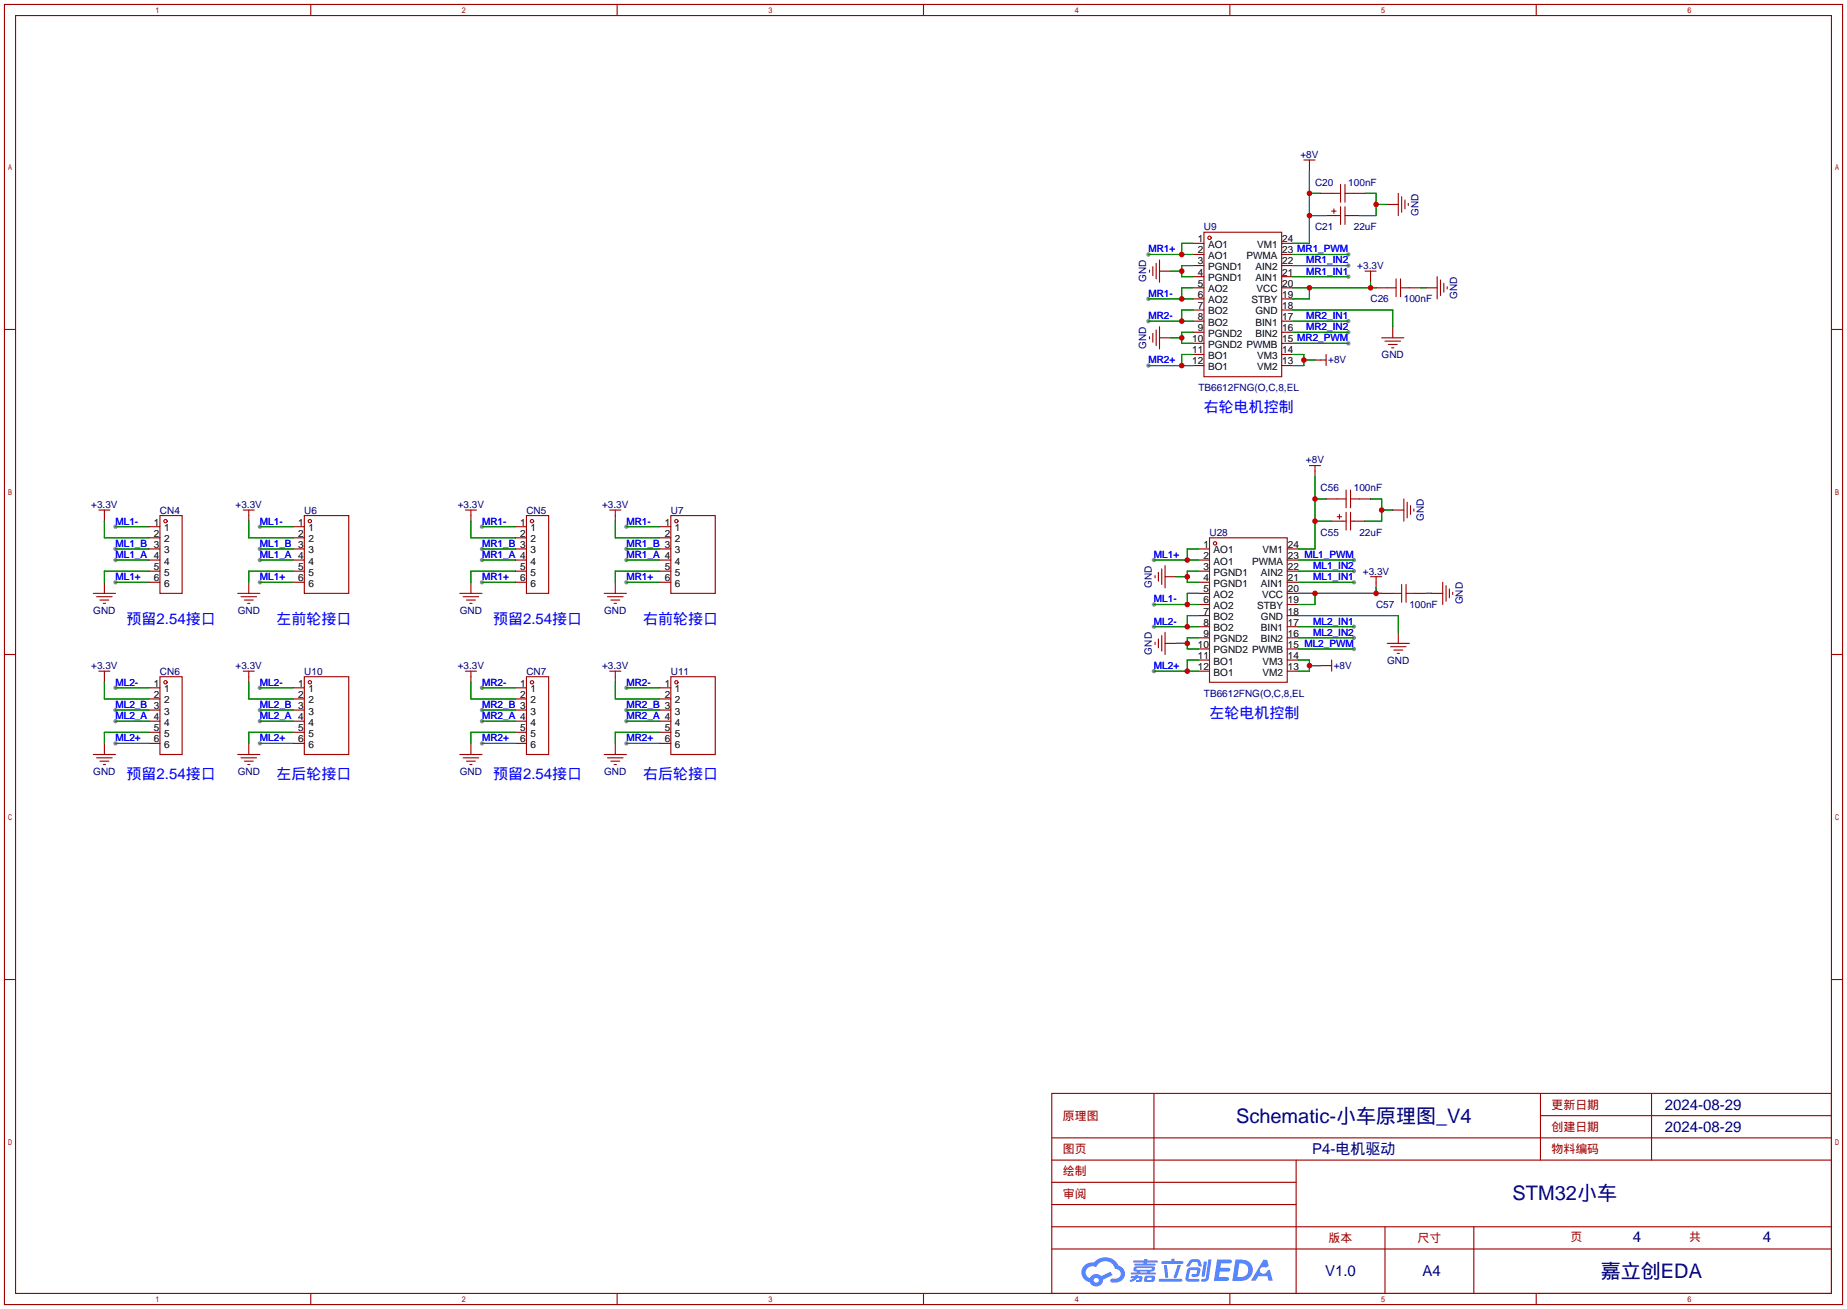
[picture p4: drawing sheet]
<svg xmlns="http://www.w3.org/2000/svg" width="422mm" height="299mm" viewBox="0 0 422 299" stroke-linecap="round" stroke-linejoin="round" font-family="sans-serif">
<g fill="#999">
<circle cx="143.3" cy="133.1" r=".51"/>
<circle cx="143.3" cy="120.4" r=".51"/>
<circle cx="143.3" cy="128" r=".51"/>
<circle cx="143.3" cy="125.5" r=".51"/>
<circle cx="110.2" cy="133.1" r=".51"/>
<circle cx="110.2" cy="120.4" r=".51"/>
<circle cx="110.2" cy="128" r=".51"/>
<circle cx="110.2" cy="125.5" r=".51"/>
<circle cx="308.4" cy="58.2" r=".51"/>
<circle cx="262.6" cy="83.6" r=".51"/>
<circle cx="262.6" cy="73.4" r=".51"/>
<circle cx="262.6" cy="68.3" r=".51"/>
<circle cx="262.6" cy="58.2" r=".51"/>
<circle cx="308.4" cy="78.5" r=".51"/>
<circle cx="308.4" cy="75.9" r=".51"/>
<circle cx="308.4" cy="73.4" r=".51"/>
<circle cx="308.4" cy="63.2" r=".51"/>
<circle cx="308.4" cy="60.7" r=".51"/>
<circle cx="143.3" cy="157.2" r=".51"/>
<circle cx="143.3" cy="169.9" r=".51"/>
<circle cx="143.3" cy="162.3" r=".51"/>
<circle cx="143.3" cy="164.8" r=".51"/>
<circle cx="110.2" cy="157.2" r=".51"/>
<circle cx="110.2" cy="169.9" r=".51"/>
<circle cx="110.2" cy="162.3" r=".51"/>
<circle cx="110.2" cy="164.8" r=".51"/>
<circle cx="309.6" cy="128" r=".51"/>
<circle cx="263.9" cy="153.4" r=".51"/>
<circle cx="263.9" cy="143.3" r=".51"/>
<circle cx="263.9" cy="138.2" r=".51"/>
<circle cx="263.9" cy="128" r=".51"/>
<circle cx="309.6" cy="148.3" r=".51"/>
<circle cx="309.6" cy="145.8" r=".51"/>
<circle cx="309.6" cy="143.3" r=".51"/>
<circle cx="309.6" cy="133.1" r=".51"/>
<circle cx="309.6" cy="130.6" r=".51"/>
<circle cx="59.4" cy="133.1" r=".51"/>
<circle cx="59.4" cy="120.4" r=".51"/>
<circle cx="59.4" cy="128" r=".51"/>
<circle cx="59.4" cy="125.5" r=".51"/>
<circle cx="26.4" cy="133.1" r=".51"/>
<circle cx="26.4" cy="120.4" r=".51"/>
<circle cx="26.4" cy="128" r=".51"/>
<circle cx="26.4" cy="125.5" r=".51"/>
<circle cx="59.4" cy="157.2" r=".51"/>
<circle cx="59.4" cy="169.9" r=".51"/>
<circle cx="59.4" cy="162.3" r=".51"/>
<circle cx="59.4" cy="164.8" r=".51"/>
<circle cx="26.4" cy="157.2" r=".51"/>
<circle cx="26.4" cy="169.9" r=".51"/>
<circle cx="26.4" cy="162.3" r=".51"/>
<circle cx="26.4" cy="164.8" r=".51"/>
</g>
<g fill="none" stroke="#a10000" stroke-width=".25">
<path d="M1 1h420.4v297.2h-420.4zM3.6 3.6h415.2v292.1h-415.2zM71.1 1v2.6M141.1 1v2.6M211.2 1v2.6M281.3 1v2.6M351.3 1v2.6M1 75.3h2.6M418.8 75.3h2.6M1 149.6h2.6M418.8 149.6h2.6M1 223.9h2.6"/>
<path d="M418.8 223.9h2.6M240.5 249.9h178.3v45.8h-178.3zM263.9 249.9v35.6M352.3 249.9v15.3M352.3 255h66.5M377.7 249.9v15.3M240.5 270.3h55.9M240.5 265.2h178.3M240.5 275.3h55.9M240.5 260.1h178.3M296.4 265.2v30.5M71.1 295.7v2.5"/>
<path d="M141.1 295.7v2.5M211.2 295.7v2.5M240.5 285.5h178.3M240.5 280.4h178.3M281.3 295.7v2.5M316.7 280.4v15.3M337.1 280.4v15.3M351.3 295.7v2.5"/>
</g>
<g fill="#5487ff">
<path d="M278.4 287.9h2.6a.48 .48 0 0 1 .7 .4 .48 .48 0 0 1-.7 .5h-1.8l-.1 1h1.9a.43 .43 0 0 1 .4 .5 .43 .43 0 0 1-.5 .3h-1.9l-.2 1.3h1.6a.45 .45 0 0 1 .6 .2 .45 .45 0 0 1-.1 .6l-3.3 .1z"/>
<path d="M288.9 288h.9l.4 1.4-.8 .4a.84 .84 0 0 0-1.2 .2 .84 .84 0 0 0 .3 1.2 .84 .84 0 0 0 1.2-.4l.1-.3 .6-.3 .7 2.5h-1l-.3-1h-2l-.6 1h-1.1z"/>
<path d="M275.3 288.4h.7l-.5 3.2a.36 .36 0 0 1-.3 .3 .36 .36 0 0 1-.4-.4z"/>
<path d="M276.4 287.9h.7l-.6 4.3a1.13 1.13 0 0 1-1.8 .6l.2-.4 .7-.1 .2-.2z"/>
<path d="M272.1 288.2l.6-.4h1a.77 .77 0 0 1 .8 .6l.3 .9-.1 .2h-.6l-.2-.9-.3-.1h-.9l-.7 1-.7-.1z"/>
<path d="M271.6 290l.6-.3h1.7a.81 .81 0 0 1 .6 .5 .81 .81 0 0 1-.1 .9 .81 .81 0 0 1-.9 .8h-.7a.32 .32 0 0 1-.3-.4 .32 .32 0 0 1 .4-.3h.7l.2-.9-1.6 .1-.4 1.9h2.2a.32 .32 0 0 1 .3 .4 .32 .32 0 0 1-.4 .3l-2.2-.1-.5-.3-.1-.5z"/>
<path d="M265.1 292.3h5a.33 .33 0 0 1 .3 .4 .33 .33 0 0 1-.4 .3h-4.8l-.2-.2z"/>
<path d="M269.3 289.1h.8l-.7 2a.98 .98 0 0 1-.7 1.1l-.3-.3z"/>
<path d="M266.2 289.2h.7l.3 2.6a.34 .34 0 0 1-.3 .3 .34 .34 0 0 1-.4-.2z"/>
<path d="M265.7 288.3h2.1l.3-.6h.5l-.1 .6h1.8a.32 .32 0 0 1 .4 .3 .32 .32 0 0 1-.4 .3h-4.5l-.2-.1z"/>
<path d="M258.7 291.7h.9l.1-.2h.6v.2h.8l.2 .2-.2 .9-1.3 .2v-.4h.7l.1-.4a.68 .68 0 0 0-1 .4l-1.1 .4-.2-.4 1-.4h-.7z"/>
<path d="M259.2 288.1h2.4l.1-.3h.7v.3h2.1l.3 .3-.3 .2h-2.2v.3h1.8l.2 .2-.2 .2h-4.6v-.4h2v-.3h-2.2l-.2-.1z"/>
<path d="M282.6 287.9l-.8 4.9h1.7a2.5 2.5 0 0 0 3-2.5 2.5 2.5 0 0 0-3.1-2.4zM283.4 288.8a1.65 1.65 0 0 1 2.1 1.6 1.65 1.65 0 0 1-2.2 1.5h-.3z"/>
<path d="M259.4 289.7l-.2 .7 .7 .2 .1 .3h-1.3l.1 .4h5.3l.3-.2-.2-.2h-1.2l.2-.3a.7 .7 0 0 0 .8-.2 .7 .7 0 0 0 0-.9h-4.2zM260 289.9l3.4 .1-.2 .2h-3.2zM260.7 290.6h1.7l-.2 .3h-1.4z"/>
<path d="M261.8 291.8a1.05 1.05 0 0 0 0 1.2 2.91 2.91 0 0 0 2.2-.2 .98 .98 0 0 0 0-1.2h-1.7zM262.4 292.1l.9-.1 .1 .4-.3 .2h-.8z"/>
<path d="M248.1 289.2a2.23 2.23 0 0 0-.7 2.3 2.23 2.23 0 0 0 1.8 1.6 1.58 1.58 0 0 0 1.8 .9 1.58 1.58 0 0 0 1.3-1.5l2.2-1-.5-.8-2.1 1a1.65 1.65 0 0 0-2.7 .5 1.47 1.47 0 0 1-.7-2.1 1.47 1.47 0 0 1 2.2-.4 2.3 2.3 0 0 1 2.3-1.4 2.3 2.3 0 0 1 2 1.8 1.12 1.12 0 0 1 1.3 1 1.12 1.12 0 0 1-1.1 1.2h-.7a.45 .45 0 0 0-.6 .3 .45 .45 0 0 0 .4 .6 2.21 2.21 0 0 0 2.3-.6 2.21 2.21 0 0 0 .5-2.3 2.13 2.13 0 0 0-1.3-1 3.3 3.3 0 0 0-5.6-.7l-1.1 .1zM250.1 292.7a.6 .6 0 0 1 1.2 0 .6 .6 0 0 1-1.2 0z"/>
</g>
<g fill="none" stroke="#a10000" stroke-width=".25">
<path d="M298.2 36.6h2.5M299.5 36.6v1.2M265.2 59.4v5.1M275.3 53.1h17.8v33h-17.8zM304.5 48.3h1.1M304.5 44.2h2.1M305.1 47.8v1M305.8 49.3h.8M306.6 42.2v4M306.6 47.2v4.1M307.6 42.2v4M307.6 47.2v4.1"/>
<path d="M307.6 49.3h.8M307.6 44.2h2M319.8 44.2v5.1M320.5 45v3.5M321.3 45.7v2.1M322.1 46.5v.5M262.9 61.7v.5M262.9 77v.5M263.7 61v2M263.7 76.2v2M264.4 60.2v3.6M264.4 75.4v3.6"/>
<path d="M265.2 74.7v5.1M312.2 62h2.5M313.4 62v1.2M316 77.2h5.1M316.7 78h3.6M317.2 65.8h2.1M317.5 78.7h2M318.3 79.5h.5M319.3 63.8v4M320.3 65.8h2M320.3 63.8v4M328.7 63.2v5.1"/>
<path d="M329.4 64v3.6M330.2 64.8v2M331 65.5v.5M302 82.3h1.3M303.3 81v2.6M22.6 116.6h2.5M23.9 116.6v1.3M36.6 117.9h5.1v17.7h-5.1zM55.6 116.6h2.6M56.9 116.6v1.3M69.6 117.9h10.2v17.7h-10.2zM106.4 116.6h2.6"/>
<path d="M107.7 116.6v1.3M120.4 117.9h5.1v17.7h-5.1zM139.4 116.6h2.6M140.7 116.6v1.3M153.4 117.9h10.2v17.7h-10.2zM299.5 106.4h2.5M300.7 106.4v1.3M305.8 118.1h1M305.8 114h2M306.3 117.6v1M307.1 119.1h.7M307.8 112v4.1"/>
<path d="M307.8 117.1v4.1M308.9 112v4.1M308.9 117.1v4.1M308.9 119.1h.7M308.9 114h2M321.1 114v5.1M321.8 114.8v3.6M322.6 115.6v2M323.3 116.3v.5M21.3 135.6h5.1M22.1 136.4h3.6M22.9 137.2h2"/>
<path d="M23.6 137.9h.5M54.4 135.6h5M55.1 136.4h3.6M55.9 137.2h2M56.6 137.9h.5M105.2 135.6h5M105.9 136.4h3.6M106.7 137.2h2M107.4 137.9h.5M138.2 135.6h5.1M138.9 136.4h3.6M139.7 137.2h2"/>
<path d="M140.5 137.9h.5M264.2 131.6v.5M264.9 130.8v2M265.7 130v3.6M266.4 129.3v5.1M276.6 122.9h17.8v33.1h-17.8zM313.4 131.8h2.6M314.7 131.8v1.3M318.5 135.6h2M320.5 133.6v4.1M321.6 135.6h2M321.6 133.6v4.1"/>
<path d="M329.9 133.1v5.1M330.7 133.9v3.5M331.5 134.6v2.1M332.2 135.4v.5M22.6 153.4h2.5M23.9 153.4v1.3M36.6 154.7h5.1v17.8h-5.1zM55.6 153.4h2.6M56.9 153.4v1.3M69.6 154.7h10.2v17.8h-10.2zM106.4 153.4h2.6M107.7 153.4v1.3"/>
<path d="M120.4 154.7h5.1v17.8h-5.1zM139.4 153.4h2.6M140.7 153.4v1.3M153.4 154.7h10.2v17.8h-10.2zM264.2 146.8v.5M264.9 146v2.1M265.7 145.3v3.5M266.4 144.5v5.1M303.3 152.1h1.2M304.5 150.9v2.5M317.2 147.1h5.1M318 147.8h3.6"/>
<path d="M318.8 148.6h2M319.5 149.4h.5M21.3 172.5h5.1M22.1 173.2h3.6M22.9 174h2M23.6 174.8h.5M54.4 172.5h5M55.1 173.2h3.6M55.9 174h2M56.6 174.8h.5M105.2 172.5h5M105.9 173.2h3.6"/>
<path d="M106.7 174h2M107.4 174.8h.5M138.2 172.5h5.1M138.9 173.2h3.6M139.7 174h2M140.5 174.8h.5"/>
<circle cx="276.6" cy="54.4" r=".38"/>
<circle cx="37.8" cy="119.1" r=".38"/>
<circle cx="70.9" cy="119.1" r=".38"/>
<circle cx="121.7" cy="119.1" r=".38"/>
<circle cx="154.7" cy="119.1" r=".38"/>
<circle cx="277.9" cy="124.2" r=".38"/>
<circle cx="37.8" cy="156" r=".38"/>
<circle cx="70.9" cy="156" r=".38"/>
<circle cx="121.7" cy="156" r=".38"/>
<circle cx="154.7" cy="156" r=".38"/>
</g>
<g fill="none" stroke="#870000" stroke-width=".25">
<path d="M299.5 37.8v1.3M272.8 55.6h2.5M272.8 58.2h2.5M293.1 55.6h2.6M293.1 58.2h2.6M302 44.2h2.5M303.3 49.3h2.5M308.4 49.3h2.5M309.6 44.2h2.6M317.2 46.7h2.6M265.2 77.2h2.5M265.2 62h2.5"/>
<path d="M272.8 60.7h2.5M272.8 63.2h2.5M272.8 65.8h2.5M272.8 68.3h2.5M272.8 70.9h2.5M272.8 73.4h2.5M272.8 75.9h2.5M272.8 78.5h2.5M293.1 60.7h2.6M293.1 63.2h2.6M293.1 65.8h2.6M293.1 68.3h2.6"/>
<path d="M293.1 70.9h2.6M293.1 73.4h2.6M293.1 75.9h2.6M293.1 78.5h2.6M313.4 63.2v1.3M314.7 65.8h2.5M318.5 74.7v2.5M322.3 65.8h2.6M326.1 65.8h2.6M272.8 81h2.5M272.8 83.6h2.5M293.1 81h2.6"/>
<path d="M293.1 83.6h2.6M300.7 82.3h1.3M23.9 117.9v1.2M56.9 117.9v1.2M107.7 117.9v1.2M140.7 117.9v1.2M300.7 107.7v1.3M303.3 114h2.5M304.5 119.1h2.6M309.6 119.1h2.6M310.9 114h2.5M318.5 116.6h2.6"/>
<path d="M23.9 133.1v2.5M34 120.4h2.6M34 122.9h2.6M34 125.5h2.6M34 128h2.6M34 130.6h2.6M34 133.1h2.6M56.9 133.1v2.5M67.1 120.4h2.5M67.1 122.9h2.5M67.1 125.5h2.5M67.1 128h2.5"/>
<path d="M67.1 130.6h2.5M67.1 133.1h2.5M107.7 133.1v2.5M117.9 120.4h2.5M117.9 122.9h2.5M117.9 125.5h2.5M117.9 128h2.5M117.9 130.6h2.5M117.9 133.1h2.5M140.7 133.1v2.5M150.9 120.4h2.5M150.9 122.9h2.5"/>
<path d="M150.9 125.5h2.5M150.9 128h2.5M150.9 130.6h2.5M150.9 133.1h2.5M266.4 131.8h2.6M274.1 125.5h2.5M274.1 128h2.5M274.1 130.6h2.5M274.1 133.1h2.5M274.1 135.6h2.5M274.1 138.2h2.5M294.4 125.5h2.5"/>
<path d="M294.4 128h2.5M294.4 130.6h2.5M294.4 133.1h2.5M294.4 135.6h2.5M294.4 138.2h2.5M314.7 133.1v1.3M316 135.6h2.5M323.6 135.6h2.5M327.4 135.6h2.5M23.9 154.7v1.3M34 157.2h2.6M34 159.8h2.6"/>
<path d="M56.9 154.7v1.3M67.1 157.2h2.5M67.1 159.8h2.5M107.7 154.7v1.3M117.9 157.2h2.5M117.9 159.8h2.5M140.7 154.7v1.3M150.9 157.2h2.5M150.9 159.8h2.5M266.4 147.1h2.6M274.1 140.7h2.5M274.1 143.3h2.5"/>
<path d="M274.1 145.8h2.5M274.1 148.3h2.5M274.1 150.9h2.5M274.1 153.4h2.5M294.4 140.7h2.5M294.4 143.3h2.5M294.4 145.8h2.5M294.4 148.3h2.5M294.4 150.9h2.5M294.4 153.4h2.5M302 152.1h1.3M319.8 144.5v2.6"/>
<path d="M23.9 169.9v2.6M34 162.3h2.6M34 164.8h2.6M34 167.4h2.6M34 169.9h2.6M56.9 169.9v2.6M67.1 162.3h2.5M67.1 164.8h2.5M67.1 167.4h2.5M67.1 169.9h2.5M107.7 169.9v2.6M117.9 162.3h2.5"/>
<path d="M117.9 164.8h2.5M117.9 167.4h2.5M117.9 169.9h2.5M140.7 169.9v2.6M150.9 162.3h2.5M150.9 164.8h2.5M150.9 167.4h2.5M150.9 169.9h2.5"/>
</g>
<g fill="none" stroke="#008700" stroke-width=".25">
<path d="M299.5 39.1v16.5h-3.8M262.6 58.2h10.2M272.8 55.6h-2.5v2.6M295.7 58.2h12.7M299.5 49.3h3.8M299.5 44.2h2.5M312.2 44.2h2.5v5.1h-3.8M314.7 46.7h2.5M262.6 68.3h10.2M262.6 73.4h10.2M267.7 77.2h2.6M267.7 62h2.6"/>
<path d="M272.8 75.9h-2.5v2.6h2.5M272.8 60.7h-2.5v2.5h2.5M272.8 65.8h-2.5v2.5M272.8 70.9h-2.5v2.5M295.7 75.9h12.7M295.7 78.5h12.7M295.7 63.2h12.7M295.7 60.7h12.7M295.7 70.9h22.8v3.8M295.7 65.8h19M295.7 73.4h12.7M299.5 65.8v2.5h-3.8"/>
<path d="M313.4 64.5v1.3M324.9 65.8h1.2M262.6 83.6h10.2M272.8 81h-2.5v2.6M295.7 81h2.5v2.6h-2.5M298.2 82.3h2.5M23.9 119.1v3.8h10.1M56.9 119.1v3.8h10.2M107.7 119.1v3.8h10.2M140.7 119.1v3.8h10.2M300.7 109v16.5h-3.8M300.7 119.1h3.8"/>
<path d="M300.7 114h2.6M313.4 114h2.6v5.1h-3.8M316 116.6h2.5M26.4 133.1h7.6M26.4 120.4h7.6M26.4 128h7.6M26.4 125.5h7.6M34 130.6h-10.1v2.5M59.4 133.1h7.7M59.4 120.4h7.7M59.4 128h7.7M59.4 125.5h7.7"/>
<path d="M67.1 130.6h-10.2v2.5M110.2 133.1h7.7M110.2 120.4h7.7M110.2 128h7.7M110.2 125.5h7.7M117.9 130.6h-10.2v2.5M143.3 133.1h7.6M143.3 120.4h7.6M143.3 128h7.6M143.3 125.5h7.6M150.9 130.6h-10.2v2.5M263.9 128h10.2"/>
<path d="M263.9 138.2h10.2M269 131.8h2.5M274.1 130.6h-2.6v2.5h2.6M274.1 125.5h-2.6v2.5M274.1 135.6h-2.6v2.6M296.9 133.1h12.7M296.9 130.6h12.7M296.9 128h12.7M296.9 135.6h19.1M300.7 135.6v2.6h-3.8M314.7 134.4v1.2M326.1 135.6h1.3"/>
<path d="M23.9 156v3.8h10.1M26.4 157.2h7.6M56.9 156v3.8h10.2M59.4 157.2h7.7M107.7 156v3.8h10.2M110.2 157.2h7.7M140.7 156v3.8h10.2M143.3 157.2h7.6M263.9 153.4h10.2M263.9 143.3h10.2M269 147.1h2.5M274.1 145.8h-2.6v2.5h2.6"/>
<path d="M274.1 140.7h-2.6v2.6M274.1 150.9h-2.6v2.5M296.9 150.9h2.6v2.5h-2.6M296.9 145.8h12.7M296.9 148.3h12.7M296.9 140.7h22.9v3.8M296.9 143.3h12.7M299.5 152.1h2.5M26.4 169.9h7.6M26.4 162.3h7.6M26.4 164.8h7.6M34 167.4h-10.1v2.5"/>
<path d="M59.4 169.9h7.7M59.4 162.3h7.7M59.4 164.8h7.7M67.1 167.4h-10.2v2.5M110.2 169.9h7.7M110.2 162.3h7.7M110.2 164.8h7.7M117.9 167.4h-10.2v2.5M143.3 169.9h7.6M143.3 162.3h7.6M143.3 164.8h7.6M150.9 167.4h-10.2v2.5"/>
</g>
<g fill="#c00">
<circle cx="314.7" cy="46.7" r=".63"/>
<circle cx="299.5" cy="44.2" r=".63"/>
<circle cx="299.5" cy="49.3" r=".63"/>
<circle cx="270.3" cy="77.2" r=".63"/>
<circle cx="270.3" cy="62" r=".63"/>
<circle cx="313.4" cy="65.8" r=".63"/>
<circle cx="299.5" cy="65.8" r=".63"/>
<circle cx="298.2" cy="82.3" r=".63"/>
<circle cx="270.3" cy="83.6" r=".63"/>
<circle cx="270.3" cy="73.4" r=".63"/>
<circle cx="270.3" cy="68.3" r=".63"/>
<circle cx="270.3" cy="58.2" r=".63"/>
<circle cx="316" cy="116.6" r=".63"/>
<circle cx="300.7" cy="114" r=".63"/>
<circle cx="300.7" cy="119.1" r=".63"/>
<circle cx="271.5" cy="147.1" r=".63"/>
<circle cx="271.5" cy="131.8" r=".63"/>
<circle cx="314.7" cy="135.6" r=".63"/>
<circle cx="300.7" cy="135.6" r=".63"/>
<circle cx="299.5" cy="152.1" r=".63"/>
<circle cx="271.5" cy="153.4" r=".63"/>
<circle cx="271.5" cy="143.3" r=".63"/>
<circle cx="271.5" cy="138.2" r=".63"/>
<circle cx="271.5" cy="128" r=".63"/>
</g>
<g font-size="4.6" fill="#000080">
<text x="282.7" y="256.6">Schematic-小车原理图_V4</text>
<text x="345.9" y="274.4">STM32小车</text>
<text x="366.1" y="292.2">嘉立创EDA</text>
</g>
<g font-size="3.4" fill="#00f">
<text x="275.3" y="94.3">右轮电机控制</text>
<text x="29" y="142.5">预留2.54接口</text>
<text x="63.2" y="142.5">左前轮接口</text>
<text x="112.8" y="142.5">预留2.54接口</text>
<text x="147.1" y="142.5">右前轮接口</text>
<text x="276.6" y="164.1">左轮电机控制</text>
<text x="29" y="178.1">预留2.54接口</text>
<text x="63.2" y="178.1">左后轮接口</text>
<text x="112.8" y="178.1">预留2.54接口</text>
<text x="147.1" y="178.1">右后轮接口</text>
</g>
<g font-size="3.4" fill="#000080">
<text x="380.7" y="253.7">2024-08-29</text>
<text x="300.1" y="263.8">P4-电机驱动</text>
<text x="380.7" y="258.7">2024-08-29</text>
<text x="373.4" y="283.9">4</text>
<text x="403.2" y="283.9">4</text>
<text x="303.1" y="291.8">V1.0</text>
<text x="325.3" y="291.8">A4</text>
</g>
<g font-size="2.7" fill="#a00000">
<text x="243.1" y="256">原理图</text>
<text x="354.8" y="253.4">更新日期</text>
<text x="243.1" y="263.6">图页</text>
<text x="354.8" y="258.5">创建日期</text>
<text x="354.8" y="263.6">物料编码</text>
<text x="243.1" y="268.7">绘制</text>
<text x="243.1" y="273.7">审阅</text>
<text x="303.9" y="283.9">版本</text>
<text x="324.2" y="283.9">尺寸</text>
<text x="359.2" y="283.7">页</text>
<text x="386.3" y="283.7">共</text>
</g>
<g font-size="2.3" fill="#000080">
<text x="297.4" y="36.1">+8V</text>
<text x="300.7" y="42.4">C20</text>
<text x="308.4" y="42.4">100nF</text>
<text x="275.3" y="52.6">U9</text>
<text x="300.7" y="52.6">C21</text>
<text x="309.6" y="52.6">22uF</text>
<text x="324.4" y="49.3" transform="rotate(-90 324.4 49.3)">GND</text>
<text x="262.2" y="64.5" transform="rotate(-90 262.2 64.5)">GND</text>
<text x="310.4" y="61.5">+3.3V</text>
<text x="313.4" y="69.1">C26</text>
<text x="321.1" y="69.1">100nF</text>
<text x="333.3" y="68.3" transform="rotate(-90 333.3 68.3)">GND</text>
<text x="262.2" y="79.8" transform="rotate(-90 262.2 79.8)">GND</text>
<text x="303.7" y="83.1">+8V</text>
<text x="316" y="81.8">GND</text>
<text x="274.1" y="89.4">TB6612FNG(O,C,8,EL</text>
<text x="298.7" y="105.9">+8V</text>
<text x="302" y="112.3">C56</text>
<text x="309.6" y="112.3">100nF</text>
<text x="20.9" y="116.1">+3.3V</text>
<text x="36.6" y="117.4">CN4</text>
<text x="53.9" y="116.1">+3.3V</text>
<text x="69.6" y="117.4">U6</text>
<text x="104.7" y="116.1">+3.3V</text>
<text x="120.4" y="117.4">CN5</text>
<text x="137.7" y="116.1">+3.3V</text>
<text x="153.4" y="117.4">U7</text>
<text x="325.7" y="119.1" transform="rotate(-90 325.7 119.1)">GND</text>
<text x="276.6" y="122.5">U28</text>
<text x="302" y="122.5">C55</text>
<text x="310.9" y="122.5">22uF</text>
<text x="311.7" y="131.3">+3.3V</text>
<text x="263.4" y="134.4" transform="rotate(-90 263.4 134.4)">GND</text>
<text x="21.3" y="140.2">GND</text>
<text x="54.4" y="140.2">GND</text>
<text x="105.2" y="140.2">GND</text>
<text x="138.2" y="140.2">GND</text>
<text x="314.7" y="139">C57</text>
<text x="322.3" y="139">100nF</text>
<text x="334.5" y="138.2" transform="rotate(-90 334.5 138.2)">GND</text>
<text x="263.4" y="149.6" transform="rotate(-90 263.4 149.6)">GND</text>
<text x="20.9" y="152.9">+3.3V</text>
<text x="36.6" y="154.2">CN6</text>
<text x="53.9" y="152.9">+3.3V</text>
<text x="69.6" y="154.2">U10</text>
<text x="104.7" y="152.9">+3.3V</text>
<text x="120.4" y="154.2">CN7</text>
<text x="137.7" y="152.9">+3.3V</text>
<text x="153.4" y="154.2">U11</text>
<text x="305" y="152.9">+8V</text>
<text x="317.2" y="151.7">GND</text>
<text x="275.3" y="159.3">TB6612FNG(O,C,8,EL</text>
<text x="21.3" y="177.1">GND</text>
<text x="54.4" y="177.1">GND</text>
<text x="105.2" y="177.1">GND</text>
<text x="138.2" y="177.1">GND</text>
</g>
<g font-size="2.3" fill="#00f">
<text x="262.6" y="57.7">MR1+</text>
<text x="298.7" y="62.8">MR1_IN1</text>
<text x="298.7" y="60.2">MR1_IN2</text>
<text x="262.6" y="67.8">MR1-</text>
<text x="262.6" y="72.9">MR2-</text>
<text x="298.7" y="75.5">MR2_IN2</text>
<text x="298.7" y="72.9">MR2_IN1</text>
<text x="262.6" y="83.1">MR2+</text>
<text x="26.4" y="119.9">ML1-</text>
<text x="59.4" y="119.9">ML1-</text>
<text x="110.2" y="119.9">MR1-</text>
<text x="143.3" y="119.9">MR1-</text>
<text x="26.4" y="125">ML1_B 3</text>
<text x="59.4" y="125">ML1_B 3</text>
<text x="110.2" y="125">MR1_B 3</text>
<text x="143.3" y="125">MR1_B 3</text>
<text x="26.4" y="127.5">ML1_A 4</text>
<text x="59.4" y="127.5">ML1_A 4</text>
<text x="110.2" y="127.5">MR1_A 4</text>
<text x="143.3" y="127.5">MR1_A 4</text>
<text x="263.9" y="127.5">ML1+</text>
<text x="300.3" y="130.1">ML1_IN2</text>
<text x="26.4" y="132.6">ML1+</text>
<text x="59.4" y="132.6">ML1+</text>
<text x="110.2" y="132.6">MR1+</text>
<text x="143.3" y="132.6">MR1+</text>
<text x="263.9" y="137.7">ML1-</text>
<text x="300.3" y="132.6">ML1_IN1</text>
<text x="263.9" y="142.8">ML2-</text>
<text x="300.3" y="142.8">ML2_IN1</text>
<text x="300.3" y="145.3">ML2_IN2</text>
<text x="263.9" y="152.9">ML2+</text>
<text x="26.4" y="156.7">ML2-</text>
<text x="26.4" y="161.8">ML2_B 3</text>
<text x="59.4" y="156.7">ML2-</text>
<text x="59.4" y="161.8">ML2_B 3</text>
<text x="110.2" y="156.7">MR2-</text>
<text x="110.2" y="161.8">MR2_B 3</text>
<text x="143.3" y="156.7">MR2-</text>
<text x="143.3" y="161.8">MR2_B 3</text>
<text x="26.4" y="164.4">ML2_A 4</text>
<text x="59.4" y="164.4">ML2_A 4</text>
<text x="110.2" y="164.4">MR2_A 4</text>
<text x="143.3" y="164.4">MR2_A 4</text>
<text x="26.4" y="169.4">ML2+</text>
<text x="59.4" y="169.4">ML2+</text>
<text x="110.2" y="169.4">MR2+</text>
<text x="143.3" y="169.4">MR2+</text>
</g>
<g font-size="2.3">
<text x="273.9" y="55.4">1</text>
<text x="273.9" y="57.9">2</text>
<text x="276.3" y="56.6">AO1</text>
<text x="276.3" y="59.2">AO1</text>
<text x="285.1" y="59.2">PWMA</text>
<text x="287.5" y="56.6">VM1</text>
<text x="293.2" y="57.9">23 MR1_PWM</text>
<text x="293.2" y="55.4">24</text>
<text x="273.9" y="60.5">3</text>
<text x="273.9" y="63">4</text>
<text x="273.9" y="65.5">5</text>
<text x="276.3" y="61.7">PGND1</text>
<text x="276.3" y="64.3">PGND1</text>
<text x="287.1" y="64.3">AIN1</text>
<text x="287.1" y="61.7">AIN2</text>
<text x="293.2" y="65.5">20</text>
<text x="293.2" y="63">21</text>
<text x="293.2" y="60.5">22</text>
<text x="273.9" y="68.1">6</text>
<text x="273.9" y="70.6">7</text>
<text x="276.3" y="66.8">AO2</text>
<text x="276.3" y="69.3">AO2</text>
<text x="276.3" y="71.9">BO2</text>
<text x="286.2" y="69.3">STBY</text>
<text x="287.1" y="71.9">GND</text>
<text x="287.3" y="66.8">VCC</text>
<text x="293.2" y="70.6">18</text>
<text x="293.2" y="68.1">19</text>
<text x="273.9" y="73.2">8</text>
<text x="273.9" y="75.7">9</text>
<text x="276.3" y="74.4">BO2</text>
<text x="276.3" y="77">PGND2</text>
<text x="287.1" y="77">BIN2</text>
<text x="287.1" y="74.4">BIN1</text>
<text x="293.2" y="75.7">16</text>
<text x="293.2" y="73.2">17</text>
<text x="272.7" y="78.2">10</text>
<text x="272.7" y="80.8">11</text>
<text x="272.7" y="83.3">12</text>
<text x="276.3" y="79.5">PGND2 PWMB</text>
<text x="276.3" y="82">BO1</text>
<text x="287.5" y="82">VM3</text>
<text x="293.2" y="83.3">13</text>
<text x="293.2" y="80.8">14</text>
<text x="293.2" y="78.2">15 MR2_PWM</text>
<text x="276.3" y="84.6">BO1</text>
<text x="287.5" y="84.6">VM2</text>
<text x="35.2" y="120.1">1</text>
<text x="35.2" y="122.7">2</text>
<text x="37.5" y="121.4">1</text>
<text x="37.5" y="124">2</text>
<text x="68.2" y="120.1">1</text>
<text x="68.2" y="122.7">2</text>
<text x="70.5" y="121.4">1</text>
<text x="70.5" y="124">2</text>
<text x="119" y="120.1">1</text>
<text x="119" y="122.7">2</text>
<text x="121.3" y="121.4">1</text>
<text x="121.3" y="124">2</text>
<text x="152" y="120.1">1</text>
<text x="152" y="122.7">2</text>
<text x="154.4" y="121.4">1</text>
<text x="154.4" y="124">2</text>
<text x="275.2" y="125.2">1</text>
<text x="294.5" y="125.2">24</text>
<text x="35.2" y="130.3">5</text>
<text x="37.5" y="126.5">3</text>
<text x="37.5" y="129">4</text>
<text x="37.5" y="131.6">5</text>
<text x="68.2" y="130.3">5</text>
<text x="70.5" y="126.5">3</text>
<text x="70.5" y="129">4</text>
<text x="70.5" y="131.6">5</text>
<text x="119" y="130.3">5</text>
<text x="121.3" y="126.5">3</text>
<text x="121.3" y="129">4</text>
<text x="121.3" y="131.6">5</text>
<text x="152" y="130.3">5</text>
<text x="154.4" y="126.5">3</text>
<text x="154.4" y="129">4</text>
<text x="154.4" y="131.6">5</text>
<text x="275.2" y="127.8">2</text>
<text x="275.2" y="130.3">3</text>
<text x="277.5" y="126.5">AO1</text>
<text x="277.5" y="129">AO1</text>
<text x="277.5" y="131.6">PGND1</text>
<text x="286.3" y="129">PWMA</text>
<text x="288.4" y="131.6">AIN2</text>
<text x="288.7" y="126.5">VM1</text>
<text x="294.5" y="130.3">22</text>
<text x="294.5" y="127.8">23 ML1_PWM</text>
<text x="35.2" y="132.8">6</text>
<text x="37.5" y="134.1">6</text>
<text x="68.2" y="132.8">6</text>
<text x="70.5" y="134.1">6</text>
<text x="119" y="132.8">6</text>
<text x="121.3" y="134.1">6</text>
<text x="152" y="132.8">6</text>
<text x="154.4" y="134.1">6</text>
<text x="275.2" y="132.8">4</text>
<text x="275.2" y="135.4">5</text>
<text x="275.2" y="137.9">6</text>
<text x="277.5" y="134.1">PGND1</text>
<text x="277.5" y="136.7">AO2</text>
<text x="288.4" y="134.1">AIN1</text>
<text x="288.6" y="136.7">VCC</text>
<text x="294.5" y="137.9">19</text>
<text x="294.5" y="135.4">20</text>
<text x="294.5" y="132.8">21</text>
<text x="275.2" y="140.5">7</text>
<text x="275.2" y="143">8</text>
<text x="277.5" y="139.2">AO2</text>
<text x="277.5" y="141.7">BO2</text>
<text x="287.5" y="139.2">STBY</text>
<text x="288.4" y="141.7">GND</text>
<text x="294.5" y="143">17</text>
<text x="294.5" y="140.5">18</text>
<text x="273.9" y="148.1">10</text>
<text x="275.2" y="145.5">9</text>
<text x="277.5" y="144.3">BO2</text>
<text x="277.5" y="146.8">PGND2</text>
<text x="277.5" y="149.4">PGND2 PWMB</text>
<text x="288.4" y="146.8">BIN2</text>
<text x="288.4" y="144.3">BIN1</text>
<text x="294.5" y="148.1">15 ML2_PWM</text>
<text x="294.5" y="145.5">16</text>
<text x="273.9" y="150.6">11</text>
<text x="273.9" y="153.2">12</text>
<text x="277.5" y="151.9">BO1</text>
<text x="277.5" y="154.4">BO1</text>
<text x="288.7" y="154.4">VM2</text>
<text x="288.7" y="151.9">VM3</text>
<text x="294.5" y="153.2">13</text>
<text x="294.5" y="150.6">14</text>
<text x="35.2" y="157">1</text>
<text x="35.2" y="159.5">2</text>
<text x="37.5" y="158.2">1</text>
<text x="37.5" y="160.8">2</text>
<text x="68.2" y="157">1</text>
<text x="68.2" y="159.5">2</text>
<text x="70.5" y="158.2">1</text>
<text x="70.5" y="160.8">2</text>
<text x="119" y="157">1</text>
<text x="119" y="159.5">2</text>
<text x="121.3" y="158.2">1</text>
<text x="121.3" y="160.8">2</text>
<text x="152" y="157">1</text>
<text x="152" y="159.5">2</text>
<text x="154.4" y="158.2">1</text>
<text x="154.4" y="160.8">2</text>
<text x="35.2" y="167.1">5</text>
<text x="37.5" y="163.3">3</text>
<text x="37.5" y="165.9">4</text>
<text x="68.2" y="167.1">5</text>
<text x="70.5" y="163.3">3</text>
<text x="70.5" y="165.9">4</text>
<text x="119" y="167.1">5</text>
<text x="121.3" y="163.3">3</text>
<text x="121.3" y="165.9">4</text>
<text x="152" y="167.1">5</text>
<text x="154.4" y="163.3">3</text>
<text x="154.4" y="165.9">4</text>
<text x="35.2" y="169.7">6</text>
<text x="37.5" y="168.4">5</text>
<text x="37.5" y="170.9">6</text>
<text x="68.2" y="169.7">6</text>
<text x="70.5" y="168.4">5</text>
<text x="70.5" y="170.9">6</text>
<text x="119" y="169.7">6</text>
<text x="121.3" y="168.4">5</text>
<text x="121.3" y="170.9">6</text>
<text x="152" y="169.7">6</text>
<text x="154.4" y="168.4">5</text>
<text x="154.4" y="170.9">6</text>
</g>
</svg>
